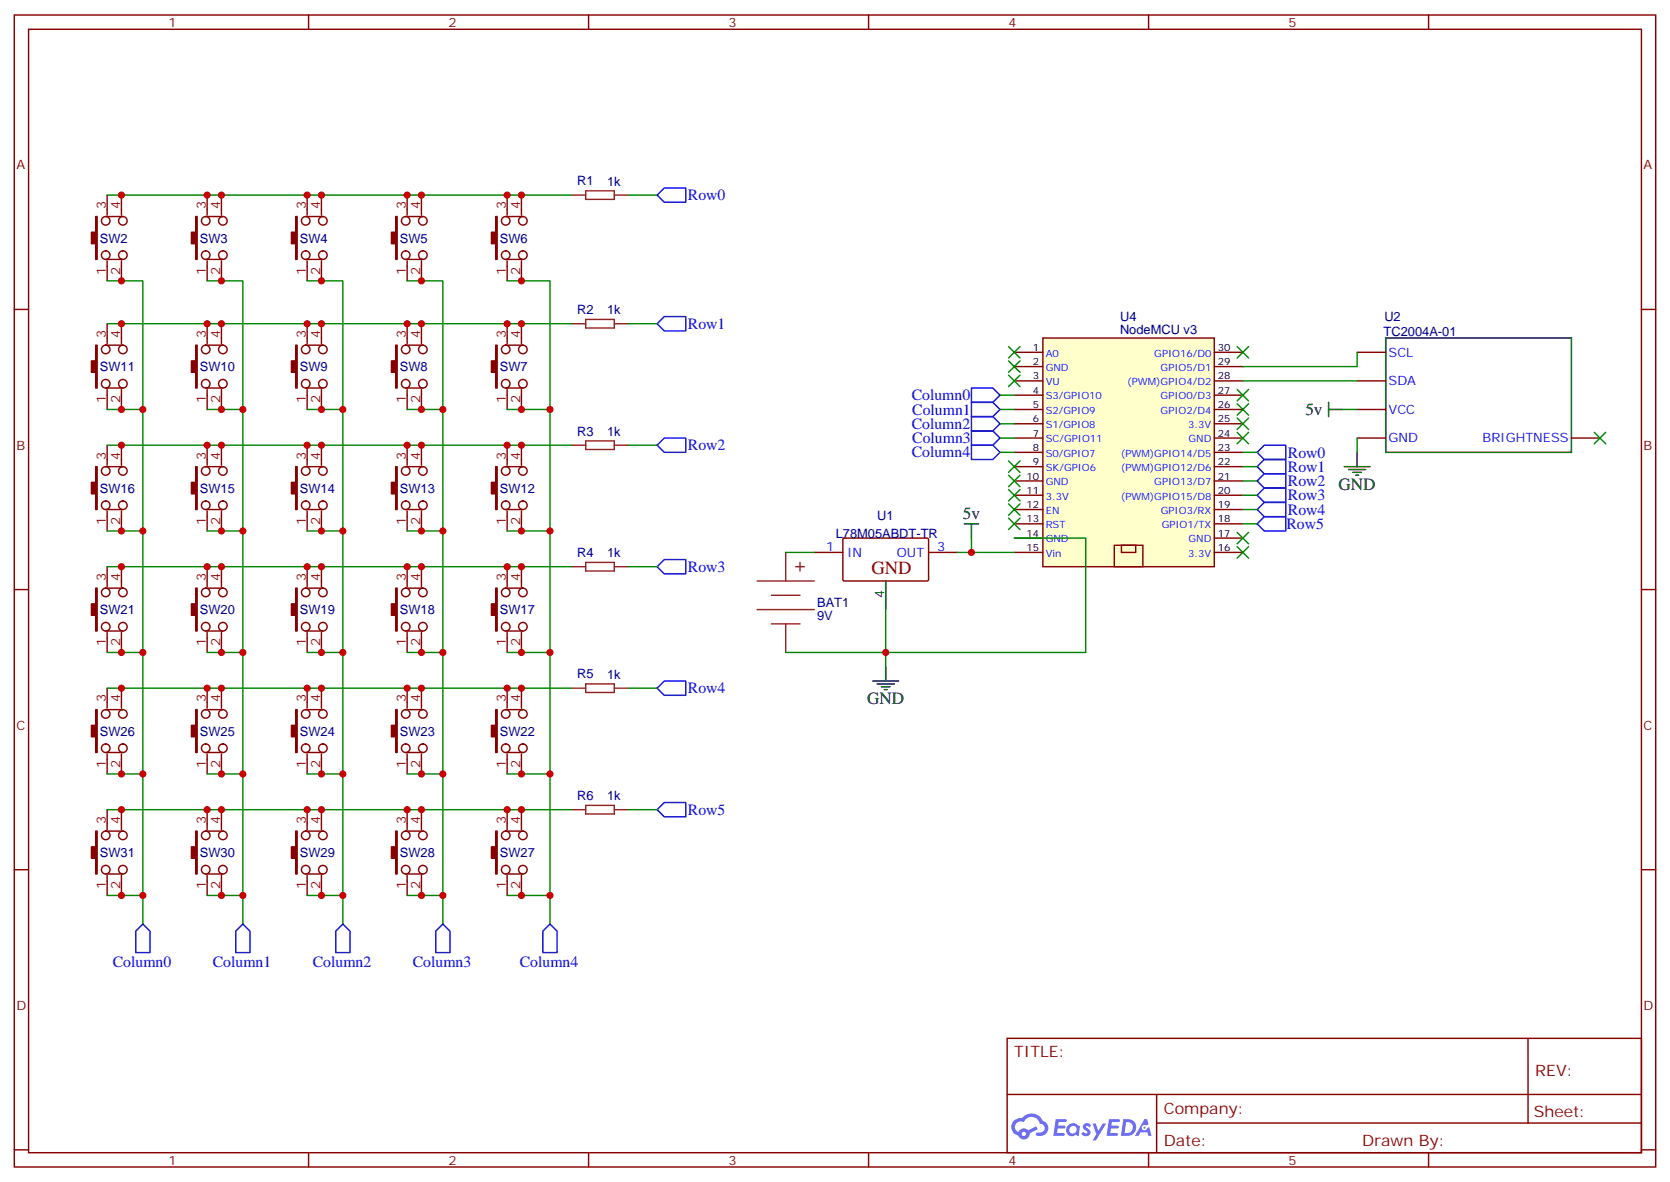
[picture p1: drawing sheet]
<svg xmlns="http://www.w3.org/2000/svg" width="412mm" height="292mm" viewBox="0 0 412 292" stroke-linecap="round" stroke-linejoin="round" font-family="sans-serif">
<g fill="none" stroke="#870000" stroke-width=".35">
<path d="M3.5 3.7h405.4v284.3h-405.4zM7.1 7.2h398.2v277.3h-398.2zM76.2 3.7v3.5M145.3 3.7v3.5M214.5 3.7v3.5M283.6 3.7v3.5M352.8 3.7v3.5M3.5 76.4h3.6M405.3 76.4h3.6M3.5 145.5h3.6M405.3 145.5h3.6M3.5 214.7h3.6"/>
<path d="M405.3 214.7h3.6M248.7 256.3h156.6v28.2h-156.6zM377.3 256.3v20.9M248.7 270.1h156.5M285.6 277.2h119.6M285.6 270.1v14.2M3.5 283.8h3.6M76.2 284.5v3.5M145.3 284.5v3.5M214.5 284.5v3.5M283.6 284.5v3.5M352.8 284.5v3.5"/>
<path d="M405.3 283.8h3.6"/>
</g>
<g fill="#5487ff">
<path d="M267.7 277.5a1.22 1.22 0 0 1 1.7 .2l-.4 .6a.47 .47 0 0 0-.3-.4 .47 .47 0 0 0-.5 .2v.1a1.3 1.3 0 0 1 1 1.7 1.39 1.39 0 0 1-2.2 0l.5-.6 .7 .5a.29 .29 0 0 0 .3-.3 .29 .29 0 0 0-.2-.3 1.04 1.04 0 0 1-.6-1.7z"/>
<path d="M260.7 276.2h2.4a.37 .37 0 0 1 .3 .4 .37 .37 0 0 1-.3 .4h-1.7l-.1 .8h1.5l.3 .4-.3 .4h-1.6l-.2 1.1 1.6-.1a.36 .36 0 0 1 .3 .4 .36 .36 0 0 1-.3 .4h-2.5z"/>
<path d="M273.8 276.2h2.4a.37 .37 0 0 1 .4 .4 .37 .37 0 0 1-.4 .4h-1.6l-.2 .8h1.6l.3 .4-.4 .4-1.6-.1-.1 1.1h1.5a.36 .36 0 0 1 .4 .4 .36 .36 0 0 1-.4 .4h-2.4z"/>
<path d="M282.6 276.2h.7l.3 1.3-.6 .3a.69 .69 0 0 0-1 .3 .69 .69 0 0 0 .4 .9 .69 .69 0 0 0 .9-.6l.5-.2 .6 2.2h-.8l-.2-.9h-1.8l-.5 .9h-.8z"/>
<path d="M269.8 277.3h.8l.6 1.8 1.1-1.8h.9l-2.6 4.2h-.8l.9-1.5z"/>
<path d="M277.4 276.2l-.6 4.2h1.3a2.11 2.11 0 0 0 2.5-2.1 2.11 2.11 0 0 0-2.5-2.1zM278.1 277a1.39 1.39 0 0 1 1.7 1.4 1.39 1.39 0 0 1-1.8 1.2h-.3z"/>
<path d="M263.7 277.8a1.47 1.47 0 0 0-.1 2.1 1.47 1.47 0 0 0 2.1 .1l.7 .4 .3-2.3-.2-.3h-.4a1.49 1.49 0 0 0-2.4 0zM264.4 278.2a.92 .92 0 0 1 1.5 .5 .92 .92 0 0 1-1.3 1.1 .9 .9 0 0 1-.2-1.6z"/>
<path d="M250.4 276.6a2.18 2.18 0 0 0 1.1 3.7 1.44 1.44 0 0 0 1.6 .9 1.44 1.44 0 0 0 1.2-1.4l2-1.1-.5-.7-1.9 1a1.47 1.47 0 0 0-2.4 .4 1.39 1.39 0 0 1-.7-1.9 1.39 1.39 0 0 1 2-.5 2.12 2.12 0 0 1 2.2-1.3 2.12 2.12 0 0 1 1.9 1.7 1.07 1.07 0 0 1 1.1 1 1.07 1.07 0 0 1-1 1.1h-.7a.43 .43 0 0 0-.5 .4 .43 .43 0 0 0 .4 .5 1.98 1.98 0 0 0 2.5-1.2 1.98 1.98 0 0 0-1.2-2.6 2.98 2.98 0 0 0-5.1-.6l-1.1 .1zM252.3 279.9a.55 .55 0 0 1 1.1 0 .55 .55 0 0 1-1.1 0z"/>
<circle cx="282.6" cy="278.3" r=".26"/>
</g>
<g fill="none" stroke="#870000" stroke-width=".35">
<path d="M26.1 53.4h4.2M26.5 48.2v4.9M30 48.2v4.9M50.8 53.4h4.2M51.2 48.2v4.9M54.7 48.2v4.9M75.5 53.4h4.2M75.8 48.2v4.9M79.4 48.2v4.9M100.2 53.4h4.2M100.5 48.2v4.9M104.1 48.2v4.9"/>
<path d="M124.9 53.4h4.2M125.2 48.2v4.9M128.8 48.2v4.9M26.1 64h4.2M26.5 64.4v4.9M26.5 79.9v4.9M30 64.4v4.9M30 79.9v4.9M50.8 64h4.2M51.2 64.4v4.9M51.2 79.9v4.9M54.7 64.4v4.9"/>
<path d="M54.7 79.9v4.9M75.5 64h4.2M75.8 64.4v4.9M75.8 79.9v4.9M79.4 64.4v4.9M79.4 79.9v4.9M100.2 64h4.2M100.5 64.4v4.9M100.5 79.9v4.9M104.1 64.4v4.9M104.1 79.9v4.9M124.9 64h4.2"/>
<path d="M125.2 64.4v4.9M125.2 79.9v4.9M128.8 64.4v4.9M128.8 79.9v4.9M26.1 95.8h4.2M26.1 85.2h4.2M26.5 96.1v5M30 96.1v5M50.8 95.8h4.2M50.8 85.2h4.2M51.2 96.1v5M54.7 96.1v5"/>
<path d="M75.5 95.8h4.2M75.5 85.2h4.2M75.8 96.1v5M79.4 96.1v5M100.2 95.8h4.2M100.2 85.2h4.2M100.5 96.1v5M104.1 96.1v5M124.9 95.8h4.2M124.9 85.2h4.2M125.2 96.1v5M128.8 96.1v5"/>
<path d="M335.1 94h7.1M335.1 87h7.1M26.1 115.2h4.2M26.5 109.9v4.9M30 109.9v4.9M50.8 115.2h4.2M51.2 109.9v4.9M54.7 109.9v4.9M75.5 115.2h4.2M75.8 109.9v4.9M79.4 109.9v4.9M100.2 115.2h4.2"/>
<path d="M100.5 109.9v4.9M104.1 109.9v4.9M124.9 115.2h4.2M125.2 109.9v4.9M128.8 109.9v4.9M335.1 108.1h7.1M335.1 101.1h7.1M388.1 108.1h7M26.1 125.8h4.2M26.5 126.1v5M26.5 139.9v4.9M30 126.1v5"/>
<path d="M30 139.9v4.9M50.8 125.8h4.2M51.2 126.1v5M51.2 139.9v4.9M54.7 126.1v5M54.7 139.9v4.9M75.5 125.8h4.2M75.8 126.1v5M75.8 139.9v4.9M79.4 126.1v5M79.4 139.9v4.9M100.2 125.8h4.2"/>
<path d="M100.5 126.1v5M100.5 139.9v4.9M104.1 126.1v5M104.1 139.9v4.9M124.9 125.8h4.2M125.2 126.1v5M125.2 139.9v4.9M128.8 126.1v5M128.8 139.9v4.9M201.1 136.3h7M208.2 133l.3-.2 20.6 .1 .2 .3-.1 10-.2 .2-20.7-.1-.2-.2zM229.3 136.3h7.1"/>
<path d="M26.1 155.8h4.2M26.1 145.2h4.2M26.5 156.1v4.9M30 156.1v4.9M50.8 155.8h4.2M50.8 145.2h4.2M51.2 156.1v4.9M54.7 156.1v4.9M75.5 155.8h4.2M75.5 145.2h4.2M75.8 156.1v4.9M79.4 156.1v4.9"/>
<path d="M100.2 155.8h4.2M100.2 145.2h4.2M100.5 156.1v4.9M104.1 156.1v4.9M124.9 155.8h4.2M124.9 145.2h4.2M125.2 156.1v4.9M128.8 156.1v4.9M26.1 175.2h4.2M26.5 169.9v4.9M30 169.9v4.9M50.8 175.2h4.2"/>
<path d="M51.2 169.9v4.9M54.7 169.9v4.9M75.5 175.2h4.2M75.8 169.9v4.9M79.4 169.9v4.9M100.2 175.2h4.2M100.5 169.9v4.9M104.1 169.9v4.9M124.9 175.2h4.2M125.2 169.9v4.9M128.8 169.9v4.9M26.1 185.7h4.2"/>
<path d="M26.5 186.1v4.9M26.5 199.8v5M30 186.1v4.9M30 199.8v5M50.8 185.7h4.2M51.2 186.1v4.9M51.2 199.8v5M54.7 186.1v4.9M54.7 199.8v5M75.5 185.7h4.2M75.8 186.1v4.9M75.8 199.8v5"/>
<path d="M79.4 186.1v4.9M79.4 199.8v5M100.2 185.7h4.2M100.5 186.1v4.9M100.5 199.8v5M104.1 186.1v4.9M104.1 199.8v5M124.9 185.7h4.2M125.2 186.1v4.9M125.2 199.8v5M128.8 186.1v4.9M128.8 199.8v5"/>
<path d="M26.1 215.7h4.2M26.1 205.1h4.2M26.5 216.1v4.9M30 216.1v4.9M50.8 215.7h4.2M50.8 205.1h4.2M51.2 216.1v4.9M54.7 216.1v4.9M75.5 215.7h4.2M75.5 205.1h4.2M75.8 216.1v4.9M79.4 216.1v4.9"/>
<path d="M100.2 215.7h4.2M100.2 205.1h4.2M100.5 216.1v4.9M104.1 216.1v4.9M124.9 215.7h4.2M124.9 205.1h4.2M125.2 216.1v4.9M128.8 216.1v4.9"/>
<circle cx="26.1" cy="54.5" r="1.06"/>
<circle cx="30.3" cy="54.5" r="1.06"/>
<circle cx="50.8" cy="54.5" r="1.06"/>
<circle cx="55" cy="54.5" r="1.06"/>
<circle cx="75.5" cy="54.5" r="1.06"/>
<circle cx="79.7" cy="54.5" r="1.06"/>
<circle cx="100.2" cy="54.5" r="1.06"/>
<circle cx="104.4" cy="54.5" r="1.06"/>
<circle cx="124.9" cy="54.5" r="1.06"/>
<circle cx="129.1" cy="54.5" r="1.06"/>
<circle cx="26.1" cy="63" r="1.06"/>
<circle cx="30.3" cy="63" r="1.06"/>
<circle cx="50.8" cy="63" r="1.06"/>
<circle cx="55" cy="63" r="1.06"/>
<circle cx="75.5" cy="63" r="1.06"/>
<circle cx="79.7" cy="63" r="1.06"/>
<circle cx="100.2" cy="63" r="1.06"/>
<circle cx="104.4" cy="63" r="1.06"/>
<circle cx="124.9" cy="63" r="1.06"/>
<circle cx="129.1" cy="63" r="1.06"/>
<circle cx="26.1" cy="94.7" r="1.06"/>
<circle cx="26.1" cy="86.3" r="1.06"/>
<circle cx="30.3" cy="86.3" r="1.06"/>
<circle cx="30.3" cy="94.7" r="1.06"/>
<circle cx="50.8" cy="86.3" r="1.06"/>
<circle cx="50.8" cy="94.7" r="1.06"/>
<circle cx="55" cy="94.7" r="1.06"/>
<circle cx="55" cy="86.3" r="1.06"/>
<circle cx="75.5" cy="94.7" r="1.06"/>
<circle cx="75.5" cy="86.3" r="1.06"/>
<circle cx="79.7" cy="94.7" r="1.06"/>
<circle cx="79.7" cy="86.3" r="1.06"/>
<circle cx="100.2" cy="86.3" r="1.06"/>
<circle cx="100.2" cy="94.7" r="1.06"/>
<circle cx="104.4" cy="86.3" r="1.06"/>
<circle cx="104.4" cy="94.7" r="1.06"/>
<circle cx="124.9" cy="94.7" r="1.06"/>
<circle cx="124.9" cy="86.3" r="1.06"/>
<circle cx="129.1" cy="94.7" r="1.06"/>
<circle cx="129.1" cy="86.3" r="1.06"/>
<circle cx="26.1" cy="116.2" r="1.06"/>
<circle cx="30.3" cy="116.2" r="1.06"/>
<circle cx="50.8" cy="116.2" r="1.06"/>
<circle cx="55" cy="116.2" r="1.06"/>
<circle cx="75.5" cy="116.2" r="1.06"/>
<circle cx="79.7" cy="116.2" r="1.06"/>
<circle cx="100.2" cy="116.2" r="1.06"/>
<circle cx="104.4" cy="116.2" r="1.06"/>
<circle cx="124.9" cy="116.2" r="1.06"/>
<circle cx="129.1" cy="116.2" r="1.06"/>
<circle cx="26.1" cy="124.7" r="1.06"/>
<circle cx="30.3" cy="124.7" r="1.06"/>
<circle cx="50.8" cy="124.7" r="1.06"/>
<circle cx="55" cy="124.7" r="1.06"/>
<circle cx="75.5" cy="124.7" r="1.06"/>
<circle cx="79.7" cy="124.7" r="1.06"/>
<circle cx="100.2" cy="124.7" r="1.06"/>
<circle cx="104.4" cy="124.7" r="1.06"/>
<circle cx="124.9" cy="124.7" r="1.06"/>
<circle cx="129.1" cy="124.7" r="1.06"/>
<circle cx="26.1" cy="146.2" r="1.06"/>
<circle cx="26.1" cy="154.7" r="1.06"/>
<circle cx="30.3" cy="154.7" r="1.06"/>
<circle cx="30.3" cy="146.2" r="1.06"/>
<circle cx="50.8" cy="146.2" r="1.06"/>
<circle cx="50.8" cy="154.7" r="1.06"/>
<circle cx="55" cy="146.2" r="1.06"/>
<circle cx="55" cy="154.7" r="1.06"/>
<circle cx="75.5" cy="146.2" r="1.06"/>
<circle cx="75.5" cy="154.7" r="1.06"/>
<circle cx="79.7" cy="146.2" r="1.06"/>
<circle cx="79.7" cy="154.7" r="1.06"/>
<circle cx="100.2" cy="154.7" r="1.06"/>
<circle cx="100.2" cy="146.2" r="1.06"/>
<circle cx="104.4" cy="154.7" r="1.06"/>
<circle cx="104.4" cy="146.2" r="1.06"/>
<circle cx="124.9" cy="154.7" r="1.06"/>
<circle cx="124.9" cy="146.2" r="1.06"/>
<circle cx="129.1" cy="154.7" r="1.06"/>
<circle cx="129.1" cy="146.2" r="1.06"/>
<circle cx="26.1" cy="176.2" r="1.06"/>
<circle cx="30.3" cy="176.2" r="1.06"/>
<circle cx="50.8" cy="176.2" r="1.06"/>
<circle cx="55" cy="176.2" r="1.06"/>
<circle cx="75.5" cy="176.2" r="1.06"/>
<circle cx="79.7" cy="176.2" r="1.06"/>
<circle cx="100.2" cy="176.2" r="1.06"/>
<circle cx="104.4" cy="176.2" r="1.06"/>
<circle cx="124.9" cy="176.2" r="1.06"/>
<circle cx="129.1" cy="176.2" r="1.06"/>
<circle cx="26.1" cy="184.7" r="1.06"/>
<circle cx="30.3" cy="184.7" r="1.06"/>
<circle cx="50.8" cy="184.7" r="1.06"/>
<circle cx="55" cy="184.7" r="1.06"/>
<circle cx="75.5" cy="184.7" r="1.06"/>
<circle cx="79.7" cy="184.7" r="1.06"/>
<circle cx="100.2" cy="184.7" r="1.06"/>
<circle cx="104.4" cy="184.7" r="1.06"/>
<circle cx="124.9" cy="184.7" r="1.06"/>
<circle cx="129.1" cy="184.7" r="1.06"/>
<circle cx="26.1" cy="214.7" r="1.06"/>
<circle cx="26.1" cy="206.2" r="1.06"/>
<circle cx="30.3" cy="206.2" r="1.06"/>
<circle cx="30.3" cy="214.7" r="1.06"/>
<circle cx="50.8" cy="206.2" r="1.06"/>
<circle cx="50.8" cy="214.7" r="1.06"/>
<circle cx="55" cy="214.7" r="1.06"/>
<circle cx="55" cy="206.2" r="1.06"/>
<circle cx="75.5" cy="214.7" r="1.06"/>
<circle cx="75.5" cy="206.2" r="1.06"/>
<circle cx="79.7" cy="206.2" r="1.06"/>
<circle cx="79.7" cy="214.7" r="1.06"/>
<circle cx="100.2" cy="214.7" r="1.06"/>
<circle cx="100.2" cy="206.2" r="1.06"/>
<circle cx="104.4" cy="206.2" r="1.06"/>
<circle cx="104.4" cy="214.7" r="1.06"/>
<circle cx="124.9" cy="214.7" r="1.06"/>
<circle cx="124.9" cy="206.2" r="1.06"/>
<circle cx="129.1" cy="214.7" r="1.06"/>
<circle cx="129.1" cy="206.2" r="1.06"/>
</g>
<g fill="#870000" stroke="#870000" stroke-width=".35">
<path d="M23.6 53.4h.4v10.6h-.4v-3.9h-1v-2.8h1z"/>
<path d="M48.3 53.4h.4v10.6h-.4v-3.9h-1v-2.8h1z"/>
<path d="M73 53.4h.4v10.6h-.4v-3.9h-1v-2.8h1z"/>
<path d="M97.7 53.4h.4v10.6h-.4v-3.9h-1v-2.8h1z"/>
<path d="M122.4 53.4h.4v10.6h-.4v-3.9h-1v-2.8h1z"/>
<path d="M122.4 85.2h.4v10.6h-.4v-3.9h-1v-2.8h1z"/>
<path d="M97.7 85.2h.4v10.6h-.4v-3.9h-1v-2.8h1z"/>
<path d="M73 85.2h.4v10.6h-.4v-3.9h-1v-2.8h1z"/>
<path d="M48.3 85.2h.4v10.6h-.4v-3.9h-1v-2.8h1z"/>
<path d="M23.6 85.2h.4v10.6h-.4v-3.9h-1v-2.8h1z"/>
<path d="M122.4 115.2h.4v10.6h-.4v-3.9h-1v-2.8h1z"/>
<path d="M97.7 115.2h.4v10.6h-.4v-3.9h-1v-2.8h1z"/>
<path d="M73 115.2h.4v10.6h-.4v-3.9h-1v-2.8h1z"/>
<path d="M48.3 115.2h.4v10.6h-.4v-3.9h-1v-2.8h1z"/>
<path d="M23.6 115.2h.4v10.6h-.4v-3.9h-1v-2.8h1z"/>
<path d="M122.4 145.2h.4v10.6h-.4v-3.9h-1v-2.9h1z"/>
<path d="M97.7 145.2h.4v10.6h-.4v-3.9h-1v-2.9h1z"/>
<path d="M73 145.2h.4v10.6h-.4v-3.9h-1v-2.9h1z"/>
<path d="M48.3 145.2h.4v10.6h-.4v-3.9h-1v-2.9h1z"/>
<path d="M23.6 145.2h.4v10.6h-.4v-3.9h-1v-2.9h1z"/>
<path d="M122.4 175.2h.4v10.5h-.4v-3.8h-1v-2.9h1z"/>
<path d="M97.7 175.2h.4v10.5h-.4v-3.8h-1v-2.9h1z"/>
<path d="M73 175.2h.4v10.5h-.4v-3.8h-1v-2.9h1z"/>
<path d="M48.3 175.2h.4v10.5h-.4v-3.8h-1v-2.9h1z"/>
<path d="M23.6 175.2h.4v10.5h-.4v-3.8h-1v-2.9h1z"/>
<path d="M122.4 205.1h.4v10.6h-.4v-3.9h-1v-2.8h1z"/>
<path d="M97.7 205.1h.4v10.6h-.4v-3.9h-1v-2.8h1z"/>
<path d="M73 205.1h.4v10.6h-.4v-3.9h-1v-2.8h1z"/>
<path d="M48.3 205.1h.4v10.6h-.4v-3.9h-1v-2.8h1z"/>
<path d="M23.6 205.1h.4v10.6h-.4v-3.9h-1v-2.8h1z"/>
</g>
<path d="M342.2 83.4h45.9v28.3h-45.9zM218.7 143.4v7.1" fill="none" stroke="#000" stroke-width=".35"/>
<g fill="none" stroke="#8c2424" stroke-width=".35">
<path d="M141.1 48.2h3.5M144.6 47.1h7.1v2.1h-7.1zM151.7 48.2h3.5M141.1 79.9h3.5M144.6 78.8h7.1v2.2h-7.1zM151.7 79.9h3.5M141.1 109.9h3.5M144.6 108.8h7.1v2.1h-7.1zM151.7 109.9h3.5M141.1 139.9h3.5M144.6 138.8h7.1v2.1h-7.1zM151.7 139.9h3.5"/>
<path d="M194 136.3v7.1M196.5 139.9h2.1M197.6 138.8v2.1M187 143.4h14.1M187 150.5h14.1M190.5 146.9h7.1M190.5 154h7.1M194 154v7M141.1 169.9h3.5M144.6 168.8h7.1v2.1h-7.1zM151.7 169.9h3.5M141.1 199.8h3.5"/>
<path d="M144.6 198.8h7.1v2.1h-7.1zM151.7 199.8h3.5"/>
</g>
<path d="M257.5 83.4h42.4v56.5h-42.4z" fill="#ffc" stroke="#870000" stroke-width=".35"/>
<g fill="none" stroke="#870000" stroke-width=".35">
<path d="M250.5 87h7M250.5 90.5h7M250.5 94h7M250.5 97.5h7M299.9 87h7M299.9 90.5h7M299.9 94h7M299.9 97.5h7M250.5 101.1h7M250.5 108.1h7M250.5 111.7h7M250.5 115.2h7"/>
<path d="M250.5 118.7h7M250.5 104.6h7M299.9 101.1h7M299.9 108.1h7M299.9 111.7h7M299.9 115.2h7M299.9 118.7h7M299.9 104.6h7M250.5 122.2h7M250.5 125.8h7M250.5 129.3h7M250.5 132.8h7"/>
<path d="M250.5 136.3h7M275.2 134.6h7v5.3h-7zM276.9 134.6h3.6v1.7h-3.6zM299.9 122.2h7M299.9 125.8h7M299.9 129.3h7M299.9 132.8h7M299.9 136.3h7"/>
</g>
<g fill="none" stroke="#00f" stroke-width=".35">
<path d="M162.3 48.2l1.7-1.8h5.3v3.5h-5.3zM162.3 79.9l1.7-1.8h5.3v3.6h-5.3zM239.9 95.8h5.3l1.7 1.7-1.7 1.8h-5.3zM239.9 99.3h5.3l1.7 1.8-1.7 1.7h-5.3zM162.3 109.9l1.7-1.8h5.3v3.6h-5.3zM239.9 109.9h5.3l1.7 1.8-1.7 1.7h-5.3zM239.9 106.4h5.3l1.7 1.7-1.7 1.8h-5.3zM239.9 102.8h5.3l1.7 1.8-1.7 1.8h-5.3zM310.4 111.7l1.8-1.8h5.3v3.5h-5.3zM310.4 118.7l1.8-1.8h5.3v3.6h-5.3zM310.4 115.2l1.8-1.8h5.3v3.5h-5.3zM162.3 139.9l1.7-1.8h5.3v3.5h-5.3z"/>
<path d="M310.4 125.8l1.8-1.8h5.3v3.5h-5.3zM310.4 122.2l1.8-1.7h5.3v3.5h-5.3zM312.2 127.5h5.3v3.6h-5.3l-1.8-1.8zM162.3 169.9l1.7-1.8h5.3v3.5h-5.3zM162.3 199.8l1.7-1.7h5.3v3.5h-5.3zM35.3 228.1l1.7 1.7v5.3h-3.5v-5.3zM60 228.1l1.7 1.7v5.3h-3.5v-5.3zM84.7 228.1l1.7 1.7v5.3h-3.5v-5.3zM109.4 228.1l1.7 1.7v5.3h-3.5v-5.3zM135.8 228.1l1.8 1.7v5.3h-3.5v-5.3z"/>
</g>
<g fill="none" stroke="#000" stroke-width=".35">
<path d="M328.1 99.3v3.5M328.1 101.1h3.5M332 115.2h6.3M333 115.9h4.3M334.1 116.6h2.1M334.8 117.3h.7M335.1 111.7v3.5M238.1 129.3h3.6M239.9 129.3v3.5M215.5 168.1h6.4M216.6 168.8h4.2M217.7 169.5h2.1"/>
<path d="M218.4 170.2h.7M218.7 164.6v3.5"/>
</g>
<g fill="none" stroke="#008700" stroke-width=".35">
<path d="M26.5 48.2h114.6M155.2 48.2h7.1M26.5 69.3h8.8v31.8M26.5 79.9h114.6M51.2 69.3h8.8v158.8M75.8 69.3h8.9v158.8M100.5 69.3h8.9v158.8M125.2 69.3h10.6v158.8M155.2 79.9h7.1M246.9 97.5h3.6M306.9 94h28.2M335.1 87v3.5h-28.2"/>
<path d="M26.5 101.1h8.8v127M26.5 109.9h114.6M51.2 101.1h8.8M75.8 101.1h8.9M100.5 101.1h8.9M125.2 101.1h10.6M155.2 109.9h7.1M246.9 101.1h3.6M246.9 111.7h3.6M246.9 104.6h3.6M246.9 108.1h3.6M306.9 111.7h3.5"/>
<path d="M306.9 115.2h3.5M306.9 118.7h3.5M331.6 101.1h3.5M335.1 108.1v3.6M26.5 139.9h114.6M26.5 131.1h8.8M51.2 131.1h8.8M75.8 131.1h8.9M100.5 131.1h8.9M125.2 131.1h10.6M155.2 139.9h7.1M194 136.3h7.1"/>
<path d="M236.4 136.3h14.1M239.9 132.8v3.5M250.5 132.8h17.6v28.2h-49.4v-10.5M306.9 122.2h3.5M306.9 125.8h3.5M306.9 129.3h3.5M26.5 169.9h114.6M26.5 161h8.8M51.2 161h8.8M75.8 161h8.9M100.5 161h8.9M125.2 161h10.6"/>
<path d="M155.2 169.9h7.1M194 161h24.7v3.6M26.5 199.8h114.6M26.5 191h8.8M51.2 191h8.8M75.8 191h8.9M100.5 191h8.9M125.2 191h10.6M155.2 199.8h7.1M26.5 221h8.8M51.2 221h8.8M75.8 221h8.9"/>
<path d="M100.5 221h8.9M125.2 221h10.6"/>
</g>
<g fill="#c00">
<circle cx="239.9" cy="136.3" r=".88"/>
<circle cx="135.8" cy="191" r=".88"/>
<circle cx="128.8" cy="191" r=".88"/>
<circle cx="135.8" cy="131.1" r=".88"/>
<circle cx="128.8" cy="131.1" r=".88"/>
<circle cx="128.8" cy="69.3" r=".88"/>
<circle cx="109.4" cy="191" r=".88"/>
<circle cx="104.1" cy="191" r=".88"/>
<circle cx="109.4" cy="131.1" r=".88"/>
<circle cx="104.1" cy="131.1" r=".88"/>
<circle cx="104.1" cy="69.3" r=".88"/>
<circle cx="84.7" cy="191" r=".88"/>
<circle cx="79.4" cy="191" r=".88"/>
<circle cx="84.7" cy="131.1" r=".88"/>
<circle cx="79.4" cy="131.1" r=".88"/>
<circle cx="79.4" cy="69.3" r=".88"/>
<circle cx="60" cy="191" r=".88"/>
<circle cx="54.7" cy="191" r=".88"/>
<circle cx="60" cy="131.1" r=".88"/>
<circle cx="54.7" cy="131.1" r=".88"/>
<circle cx="54.7" cy="69.3" r=".88"/>
<circle cx="30" cy="191" r=".88"/>
<circle cx="30" cy="69.3" r=".88"/>
<circle cx="30" cy="101.1" r=".88"/>
<circle cx="51.2" cy="48.2" r=".88"/>
<circle cx="54.7" cy="48.2" r=".88"/>
<circle cx="30" cy="48.2" r=".88"/>
<circle cx="75.8" cy="48.2" r=".88"/>
<circle cx="79.4" cy="48.2" r=".88"/>
<circle cx="100.5" cy="48.2" r=".88"/>
<circle cx="104.1" cy="48.2" r=".88"/>
<circle cx="125.2" cy="48.2" r=".88"/>
<circle cx="128.8" cy="48.2" r=".88"/>
<circle cx="125.2" cy="109.9" r=".88"/>
<circle cx="128.8" cy="109.9" r=".88"/>
<circle cx="100.5" cy="109.9" r=".88"/>
<circle cx="104.1" cy="109.9" r=".88"/>
<circle cx="75.8" cy="109.9" r=".88"/>
<circle cx="79.4" cy="109.9" r=".88"/>
<circle cx="51.2" cy="109.9" r=".88"/>
<circle cx="54.7" cy="109.9" r=".88"/>
<circle cx="30" cy="109.9" r=".88"/>
<circle cx="125.2" cy="169.9" r=".88"/>
<circle cx="128.8" cy="169.9" r=".88"/>
<circle cx="100.5" cy="169.9" r=".88"/>
<circle cx="104.1" cy="169.9" r=".88"/>
<circle cx="75.8" cy="169.9" r=".88"/>
<circle cx="79.4" cy="169.9" r=".88"/>
<circle cx="51.2" cy="169.9" r=".88"/>
<circle cx="54.7" cy="169.9" r=".88"/>
<circle cx="30" cy="169.9" r=".88"/>
<circle cx="30" cy="199.8" r=".88"/>
<circle cx="54.7" cy="199.8" r=".88"/>
<circle cx="51.2" cy="199.8" r=".88"/>
<circle cx="79.4" cy="199.8" r=".88"/>
<circle cx="75.8" cy="199.8" r=".88"/>
<circle cx="104.1" cy="199.8" r=".88"/>
<circle cx="100.5" cy="199.8" r=".88"/>
<circle cx="128.8" cy="199.8" r=".88"/>
<circle cx="125.2" cy="199.8" r=".88"/>
<circle cx="30" cy="139.9" r=".88"/>
<circle cx="54.7" cy="139.9" r=".88"/>
<circle cx="51.2" cy="139.9" r=".88"/>
<circle cx="79.4" cy="139.9" r=".88"/>
<circle cx="75.8" cy="139.9" r=".88"/>
<circle cx="104.1" cy="139.9" r=".88"/>
<circle cx="100.5" cy="139.9" r=".88"/>
<circle cx="128.8" cy="139.9" r=".88"/>
<circle cx="125.2" cy="139.9" r=".88"/>
<circle cx="30" cy="79.9" r=".88"/>
<circle cx="54.7" cy="79.9" r=".88"/>
<circle cx="51.2" cy="79.9" r=".88"/>
<circle cx="79.4" cy="79.9" r=".88"/>
<circle cx="75.8" cy="79.9" r=".88"/>
<circle cx="104.1" cy="79.9" r=".88"/>
<circle cx="100.5" cy="79.9" r=".88"/>
<circle cx="128.8" cy="79.9" r=".88"/>
<circle cx="125.2" cy="79.9" r=".88"/>
<circle cx="30" cy="131.1" r=".88"/>
<circle cx="30" cy="161" r=".88"/>
<circle cx="30" cy="221" r=".88"/>
<circle cx="54.7" cy="101.1" r=".88"/>
<circle cx="60" cy="101.1" r=".88"/>
<circle cx="54.7" cy="161" r=".88"/>
<circle cx="60" cy="161" r=".88"/>
<circle cx="54.7" cy="221" r=".88"/>
<circle cx="60" cy="221" r=".88"/>
<circle cx="79.4" cy="101.1" r=".88"/>
<circle cx="84.7" cy="101.1" r=".88"/>
<circle cx="79.4" cy="161" r=".88"/>
<circle cx="84.7" cy="161" r=".88"/>
<circle cx="79.4" cy="221" r=".88"/>
<circle cx="84.7" cy="221" r=".88"/>
<circle cx="104.1" cy="101.1" r=".88"/>
<circle cx="109.4" cy="101.1" r=".88"/>
<circle cx="104.1" cy="161" r=".88"/>
<circle cx="109.4" cy="161" r=".88"/>
<circle cx="104.1" cy="221" r=".88"/>
<circle cx="109.4" cy="221" r=".88"/>
<circle cx="128.8" cy="101.1" r=".88"/>
<circle cx="135.8" cy="101.1" r=".88"/>
<circle cx="128.8" cy="161" r=".88"/>
<circle cx="135.8" cy="161" r=".88"/>
<circle cx="128.8" cy="221" r=".88"/>
<circle cx="135.8" cy="221" r=".88"/>
<circle cx="35.3" cy="221" r=".88"/>
<circle cx="35.3" cy="191" r=".88"/>
<circle cx="35.3" cy="161" r=".88"/>
<circle cx="35.3" cy="101.1" r=".88"/>
<circle cx="35.3" cy="131.1" r=".88"/>
<circle cx="218.7" cy="161" r=".88"/>
</g>
<g fill="#c00" stroke="#008700" stroke-width=".35">
<path d="M249.1 85.5l2.8 2.9zM251.9 85.5l-2.8 2.9z"/>
<path d="M249.1 89.1l2.8 2.8zM251.9 89.1l-2.8 2.8z"/>
<path d="M249.1 92.6l2.8 2.8zM251.9 92.6l-2.8 2.8z"/>
<path d="M249.1 113.8l2.8 2.8zM251.9 113.8l-2.8 2.8z"/>
<path d="M249.1 117.3l2.8 2.8zM251.9 117.3l-2.8 2.8z"/>
<path d="M249.1 120.8l2.8 2.8zM251.9 120.8l-2.8 2.8z"/>
<path d="M249.1 124.4l2.8 2.8zM251.9 124.4l-2.8 2.8z"/>
<path d="M249.1 127.9l2.8 2.8zM249.1 130.7l2.8-2.8z"/>
<path d="M305.5 134.9l2.8 2.9zM308.3 134.9l-2.8 2.9z"/>
<path d="M305.5 131.4l2.8 2.8zM308.3 131.4l-2.8 2.8z"/>
<path d="M305.5 106.7l2.8 2.8zM308.3 106.7l-2.8 2.8z"/>
<path d="M305.5 103.2l2.8 2.8zM308.3 103.2l-2.8 2.8z"/>
<path d="M305.5 99.7l2.8 2.8zM308.3 99.7l-2.8 2.8z"/>
<path d="M305.5 96.1l2.8 2.9zM308.3 96.1l-2.8 2.9z"/>
<path d="M305.5 85.5l2.8 2.9zM308.3 85.5l-2.8 2.9z"/>
<path d="M393.7 106.7l2.8 2.8zM396.5 106.7l-2.8 2.8z"/>
</g>
<text font-size="4.6" fill="#800" x="215.2" y="141.6">GND</text>
<g font-size="4.2">
<text x="322.4" y="102.5">5v</text>
<text x="330.6" y="120.8">GND</text>
<text x="237.8" y="128.2">5v</text>
<text x="214.1" y="173.7">GND</text>
</g>
<g font-size="3.9" fill="#00f">
<text x="169.9" y="49.4">Row0</text>
<text x="169.9" y="81.2">Row1</text>
<text x="225.1" y="98.8">Column0</text>
<text x="225.1" y="105.9">Column2</text>
<text x="225.3" y="102.3">Column1</text>
<text x="169.9" y="111.2">Row2</text>
<text x="225.1" y="112.9">Column4</text>
<text x="225.3" y="109.4">Column3</text>
<text x="318.1" y="112.9">Row0</text>
<text x="318.1" y="120">Row2</text>
<text x="318.1" y="116.5">Row1</text>
<text x="318.1" y="123.5">Row3</text>
<text x="317.7" y="130.5">Row5</text>
<text x="318.1" y="127">Row4</text>
<text x="169.9" y="141.1">Row3</text>
<text x="169.9" y="171.1">Row4</text>
<text x="169.9" y="201.1">Row5</text>
<text x="27.8" y="238.7">Column0</text>
<text x="52.5" y="238.7">Column1</text>
<text x="77.2" y="238.7">Column2</text>
<text x="101.9" y="238.7">Column3</text>
<text x="128.4" y="238.7">Column4</text>
</g>
<g font-size="3.9" fill="#800">
<text x="250.5" y="260.9">TITLE:</text>
<text x="379.1" y="265.6">REV:</text>
<text x="287.4" y="275.1">Company:</text>
<text x="378.7" y="275.7">Sheet:</text>
<text x="287.4" y="282.8">Date:</text>
<text x="336.4" y="282.8">Drawn By:</text>
</g>
<g font-size="3.2" fill="#800">
<text x="41.6" y="6.7">1</text>
<text x="110.8" y="6.7">2</text>
<text x="179.9" y="6.7">3</text>
<text x="249.1" y="6.7">4</text>
<text x="318.2" y="6.7">5</text>
<text x="4.1" y="41.8">A</text>
<text x="405.9" y="41.8">A</text>
<text x="26.1" y="51.7" transform="rotate(-90 26.1 51.7)">3</text>
<text x="29.6" y="51.7" transform="rotate(-90 29.6 51.7)">4</text>
<text x="50.8" y="51.7" transform="rotate(-90 50.8 51.7)">3</text>
<text x="54.3" y="51.7" transform="rotate(-90 54.3 51.7)">4</text>
<text x="75.5" y="51.7" transform="rotate(-90 75.5 51.7)">3</text>
<text x="79" y="51.7" transform="rotate(-90 79 51.7)">4</text>
<text x="100.2" y="51.7" transform="rotate(-90 100.2 51.7)">3</text>
<text x="103.7" y="51.7" transform="rotate(-90 103.7 51.7)">4</text>
<text x="124.9" y="51.7" transform="rotate(-90 124.9 51.7)">3</text>
<text x="128.4" y="51.7" transform="rotate(-90 128.4 51.7)">4</text>
<text x="26.1" y="67.8" transform="rotate(-90 26.1 67.8)">1</text>
<text x="29.6" y="67.8" transform="rotate(-90 29.6 67.8)">2</text>
<text x="50.8" y="67.8" transform="rotate(-90 50.8 67.8)">1</text>
<text x="54.3" y="67.8" transform="rotate(-90 54.3 67.8)">2</text>
<text x="75.5" y="67.8" transform="rotate(-90 75.5 67.8)">1</text>
<text x="79" y="67.8" transform="rotate(-90 79 67.8)">2</text>
<text x="100.2" y="67.8" transform="rotate(-90 100.2 67.8)">1</text>
<text x="103.7" y="67.8" transform="rotate(-90 103.7 67.8)">2</text>
<text x="124.9" y="67.8" transform="rotate(-90 124.9 67.8)">1</text>
<text x="128.4" y="67.8" transform="rotate(-90 128.4 67.8)">2</text>
<text x="26.1" y="83.4" transform="rotate(-90 26.1 83.4)">3</text>
<text x="29.6" y="83.4" transform="rotate(-90 29.6 83.4)">4</text>
<text x="50.8" y="83.4" transform="rotate(-90 50.8 83.4)">3</text>
<text x="54.3" y="83.4" transform="rotate(-90 54.3 83.4)">4</text>
<text x="75.5" y="83.4" transform="rotate(-90 75.5 83.4)">3</text>
<text x="79" y="83.4" transform="rotate(-90 79 83.4)">4</text>
<text x="100.2" y="83.4" transform="rotate(-90 100.2 83.4)">3</text>
<text x="103.7" y="83.4" transform="rotate(-90 103.7 83.4)">4</text>
<text x="124.9" y="83.4" transform="rotate(-90 124.9 83.4)">3</text>
<text x="128.4" y="83.4" transform="rotate(-90 128.4 83.4)">4</text>
<text x="26.1" y="99.6" transform="rotate(-90 26.1 99.6)">1</text>
<text x="29.6" y="99.6" transform="rotate(-90 29.6 99.6)">2</text>
<text x="50.8" y="99.6" transform="rotate(-90 50.8 99.6)">1</text>
<text x="54.3" y="99.6" transform="rotate(-90 54.3 99.6)">2</text>
<text x="75.5" y="99.6" transform="rotate(-90 75.5 99.6)">1</text>
<text x="79" y="99.6" transform="rotate(-90 79 99.6)">2</text>
<text x="100.2" y="99.6" transform="rotate(-90 100.2 99.6)">1</text>
<text x="103.7" y="99.6" transform="rotate(-90 103.7 99.6)">2</text>
<text x="124.9" y="99.6" transform="rotate(-90 124.9 99.6)">1</text>
<text x="128.4" y="99.6" transform="rotate(-90 128.4 99.6)">2</text>
<text x="4.1" y="110.9">B</text>
<text x="26.1" y="113.4" transform="rotate(-90 26.1 113.4)">3</text>
<text x="29.6" y="113.4" transform="rotate(-90 29.6 113.4)">4</text>
<text x="50.8" y="113.4" transform="rotate(-90 50.8 113.4)">3</text>
<text x="54.3" y="113.4" transform="rotate(-90 54.3 113.4)">4</text>
<text x="75.5" y="113.4" transform="rotate(-90 75.5 113.4)">3</text>
<text x="79" y="113.4" transform="rotate(-90 79 113.4)">4</text>
<text x="100.2" y="113.4" transform="rotate(-90 100.2 113.4)">3</text>
<text x="103.7" y="113.4" transform="rotate(-90 103.7 113.4)">4</text>
<text x="124.9" y="113.4" transform="rotate(-90 124.9 113.4)">3</text>
<text x="128.4" y="113.4" transform="rotate(-90 128.4 113.4)">4</text>
<text x="405.9" y="110.9">B</text>
<text x="26.1" y="129.5" transform="rotate(-90 26.1 129.5)">1</text>
<text x="29.6" y="129.5" transform="rotate(-90 29.6 129.5)">2</text>
<text x="50.8" y="129.5" transform="rotate(-90 50.8 129.5)">1</text>
<text x="54.3" y="129.5" transform="rotate(-90 54.3 129.5)">2</text>
<text x="75.5" y="129.5" transform="rotate(-90 75.5 129.5)">1</text>
<text x="79" y="129.5" transform="rotate(-90 79 129.5)">2</text>
<text x="100.2" y="129.5" transform="rotate(-90 100.2 129.5)">1</text>
<text x="103.7" y="129.5" transform="rotate(-90 103.7 129.5)">2</text>
<text x="124.9" y="129.5" transform="rotate(-90 124.9 129.5)">1</text>
<text x="128.4" y="129.5" transform="rotate(-90 128.4 129.5)">2</text>
<text x="26.1" y="143.4" transform="rotate(-90 26.1 143.4)">3</text>
<text x="29.6" y="143.4" transform="rotate(-90 29.6 143.4)">4</text>
<text x="50.8" y="143.4" transform="rotate(-90 50.8 143.4)">3</text>
<text x="54.3" y="143.4" transform="rotate(-90 54.3 143.4)">4</text>
<text x="75.5" y="143.4" transform="rotate(-90 75.5 143.4)">3</text>
<text x="79" y="143.4" transform="rotate(-90 79 143.4)">4</text>
<text x="100.2" y="143.4" transform="rotate(-90 100.2 143.4)">3</text>
<text x="103.7" y="143.4" transform="rotate(-90 103.7 143.4)">4</text>
<text x="124.9" y="143.4" transform="rotate(-90 124.9 143.4)">3</text>
<text x="128.4" y="143.4" transform="rotate(-90 128.4 143.4)">4</text>
<text x="26.1" y="159.5" transform="rotate(-90 26.1 159.5)">1</text>
<text x="29.6" y="159.5" transform="rotate(-90 29.6 159.5)">2</text>
<text x="50.8" y="159.5" transform="rotate(-90 50.8 159.5)">1</text>
<text x="54.3" y="159.5" transform="rotate(-90 54.3 159.5)">2</text>
<text x="75.5" y="159.5" transform="rotate(-90 75.5 159.5)">1</text>
<text x="79" y="159.5" transform="rotate(-90 79 159.5)">2</text>
<text x="100.2" y="159.5" transform="rotate(-90 100.2 159.5)">1</text>
<text x="103.7" y="159.5" transform="rotate(-90 103.7 159.5)">2</text>
<text x="124.9" y="159.5" transform="rotate(-90 124.9 159.5)">1</text>
<text x="128.4" y="159.5" transform="rotate(-90 128.4 159.5)">2</text>
<text x="26.1" y="173.4" transform="rotate(-90 26.1 173.4)">3</text>
<text x="29.6" y="173.4" transform="rotate(-90 29.6 173.4)">4</text>
<text x="50.8" y="173.4" transform="rotate(-90 50.8 173.4)">3</text>
<text x="54.3" y="173.4" transform="rotate(-90 54.3 173.4)">4</text>
<text x="75.5" y="173.4" transform="rotate(-90 75.5 173.4)">3</text>
<text x="79" y="173.4" transform="rotate(-90 79 173.4)">4</text>
<text x="100.2" y="173.4" transform="rotate(-90 100.2 173.4)">3</text>
<text x="103.7" y="173.4" transform="rotate(-90 103.7 173.4)">4</text>
<text x="124.9" y="173.4" transform="rotate(-90 124.9 173.4)">3</text>
<text x="128.4" y="173.4" transform="rotate(-90 128.4 173.4)">4</text>
<text x="4.1" y="180.1">C</text>
<text x="405.9" y="180.1">C</text>
<text x="26.1" y="189.5" transform="rotate(-90 26.1 189.5)">1</text>
<text x="29.6" y="189.5" transform="rotate(-90 29.6 189.5)">2</text>
<text x="50.8" y="189.5" transform="rotate(-90 50.8 189.5)">1</text>
<text x="54.3" y="189.5" transform="rotate(-90 54.3 189.5)">2</text>
<text x="75.5" y="189.5" transform="rotate(-90 75.5 189.5)">1</text>
<text x="79" y="189.5" transform="rotate(-90 79 189.5)">2</text>
<text x="100.2" y="189.5" transform="rotate(-90 100.2 189.5)">1</text>
<text x="103.7" y="189.5" transform="rotate(-90 103.7 189.5)">2</text>
<text x="124.9" y="189.5" transform="rotate(-90 124.9 189.5)">1</text>
<text x="128.4" y="189.5" transform="rotate(-90 128.4 189.5)">2</text>
<text x="26.1" y="203.4" transform="rotate(-90 26.1 203.4)">3</text>
<text x="29.6" y="203.4" transform="rotate(-90 29.6 203.4)">4</text>
<text x="50.8" y="203.4" transform="rotate(-90 50.8 203.4)">3</text>
<text x="54.3" y="203.4" transform="rotate(-90 54.3 203.4)">4</text>
<text x="75.5" y="203.4" transform="rotate(-90 75.5 203.4)">3</text>
<text x="79" y="203.4" transform="rotate(-90 79 203.4)">4</text>
<text x="100.2" y="203.4" transform="rotate(-90 100.2 203.4)">3</text>
<text x="103.7" y="203.4" transform="rotate(-90 103.7 203.4)">4</text>
<text x="124.9" y="203.4" transform="rotate(-90 124.9 203.4)">3</text>
<text x="128.4" y="203.4" transform="rotate(-90 128.4 203.4)">4</text>
<text x="26.1" y="219.5" transform="rotate(-90 26.1 219.5)">1</text>
<text x="29.6" y="219.5" transform="rotate(-90 29.6 219.5)">2</text>
<text x="50.8" y="219.5" transform="rotate(-90 50.8 219.5)">1</text>
<text x="54.3" y="219.5" transform="rotate(-90 54.3 219.5)">2</text>
<text x="75.5" y="219.5" transform="rotate(-90 75.5 219.5)">1</text>
<text x="79" y="219.5" transform="rotate(-90 79 219.5)">2</text>
<text x="100.2" y="219.5" transform="rotate(-90 100.2 219.5)">1</text>
<text x="103.7" y="219.5" transform="rotate(-90 103.7 219.5)">2</text>
<text x="124.9" y="219.5" transform="rotate(-90 124.9 219.5)">1</text>
<text x="128.4" y="219.5" transform="rotate(-90 128.4 219.5)">2</text>
<text x="4.1" y="249.2">D</text>
<text x="405.9" y="249.2">D</text>
<text x="41.6" y="287.5">1</text>
<text x="110.8" y="287.5">2</text>
<text x="179.9" y="287.5">3</text>
<text x="249.1" y="287.5">4</text>
<text x="318.2" y="287.5">5</text>
</g>
<g font-size="3.2" fill="#000080">
<text x="142.5" y="45.8">R1</text>
<text x="149.9" y="45.8">1k</text>
<text x="24.7" y="59.9">SW2</text>
<text x="49.4" y="59.9">SW3</text>
<text x="74" y="59.9">SW4</text>
<text x="98.7" y="59.9">SW5</text>
<text x="123.4" y="59.9">SW6</text>
<text x="142.5" y="77.5">R2</text>
<text x="149.9" y="77.6">1k</text>
<text x="276.6" y="82.4">NodeMCU v3</text>
<text x="276.6" y="79.2">U4</text>
<text x="341.7" y="82.8">TC2004A-01</text>
<text x="341.9" y="79.3">U2</text>
<text x="24.7" y="91.6">SW11</text>
<text x="49.4" y="91.6">SW10</text>
<text x="74" y="91.6">SW9</text>
<text x="98.7" y="91.6">SW8</text>
<text x="123.4" y="91.6">SW7</text>
<text x="142.5" y="107.5">R3</text>
<text x="149.9" y="107.5">1k</text>
<text x="24.7" y="121.6">SW16</text>
<text x="49.4" y="121.6">SW15</text>
<text x="74" y="121.6">SW14</text>
<text x="98.7" y="121.6">SW13</text>
<text x="123.4" y="121.6">SW12</text>
<text x="216.6" y="128.4">U1</text>
<text x="142.5" y="137.5">R4</text>
<text x="149.9" y="137.5">1k</text>
<text x="206.4" y="132.8">L78M05ABDT-TR</text>
<text x="201.8" y="149.8">BAT1</text>
<text x="24.7" y="151.6">SW21</text>
<text x="49.4" y="151.6">SW20</text>
<text x="74" y="151.6">SW19</text>
<text x="98.7" y="151.6">SW18</text>
<text x="123.4" y="151.6">SW17</text>
<text x="201.8" y="152.9">9V</text>
<text x="142.5" y="167.5">R5</text>
<text x="149.9" y="167.5">1k</text>
<text x="24.7" y="181.6">SW26</text>
<text x="49.4" y="181.6">SW25</text>
<text x="74" y="181.6">SW24</text>
<text x="98.7" y="181.6">SW23</text>
<text x="123.4" y="181.6">SW22</text>
<text x="142.5" y="197.4">R6</text>
<text x="149.9" y="197.5">1k</text>
<text x="24.7" y="211.6">SW31</text>
<text x="49.4" y="211.6">SW30</text>
<text x="74" y="211.6">SW29</text>
<text x="98.7" y="211.6">SW28</text>
<text x="123.4" y="211.6">SW27</text>
</g>
<g font-size="3.2" fill="#00f">
<text x="342.9" y="88">SCL</text>
<text x="342.9" y="95.1">SDA</text>
<text x="342.9" y="102.1">VCC</text>
<text x="342.9" y="109.2">GND</text>
<text x="366.1" y="109.2">BRIGHTNESS</text>
<text x="204" y="136">1</text>
<text x="209.2" y="137.4">IN</text>
<text x="221.5" y="137.4">OUT</text>
<text x="231.4" y="136">3</text>
</g>
<text font-size="3.2" x="218.4" y="147.5" transform="rotate(-90 218.4 147.5)">4</text>
<g font-size="2.5">
<text x="255.1" y="86.6">1</text>
<text x="300.7" y="86.6">30</text>
<text x="255.1" y="90.1">2</text>
<text x="255.1" y="93.7">3</text>
<text x="300.7" y="90.1">29</text>
<text x="300.7" y="93.7">28</text>
<text x="255.1" y="97.2">4</text>
<text x="255.1" y="100.7">5</text>
<text x="300.7" y="97.2">27</text>
<text x="300.7" y="100.7">26</text>
<text x="255.1" y="107.8">7</text>
<text x="255.1" y="104.2">6</text>
<text x="300.7" y="107.8">24</text>
<text x="300.7" y="104.2">25</text>
<text x="255.1" y="111.3">8</text>
<text x="300.7" y="111.3">23</text>
<text x="253.5" y="118.4">10</text>
<text x="255.1" y="114.8">9</text>
<text x="300.7" y="114.8">22</text>
<text x="300.7" y="118.4">21</text>
<text x="253.5" y="121.9">11</text>
<text x="253.5" y="125.4">12</text>
<text x="300.7" y="121.9">20</text>
<text x="300.7" y="125.4">19</text>
<text x="253.5" y="128.9">13</text>
<text x="300.7" y="128.9">18</text>
<text x="253.5" y="132.5">14</text>
<text x="253.5" y="136">15</text>
<text x="300.7" y="132.5">17</text>
<text x="300.7" y="136">16</text>
</g>
<g font-size="2.5" fill="#00f">
<text x="258.2" y="88">A0</text>
<text x="285" y="88">GPIO16/D0</text>
<text x="258.2" y="91.5">GND</text>
<text x="258.2" y="95.1">VU</text>
<text x="278.4" y="95.1">(PWM)GPIO4/D2</text>
<text x="286.6" y="91.5">GPIO5/D1</text>
<text x="258.2" y="98.6">S3/GPIO10</text>
<text x="286.6" y="98.6">GPIO0/D3</text>
<text x="258.2" y="102.1">S2/GPIO9</text>
<text x="258.2" y="105.7">S1/GPIO8</text>
<text x="286.6" y="102.1">GPIO2/D4</text>
<text x="293.4" y="105.7">3.3V</text>
<text x="258.2" y="109.2">SC/GPIO11</text>
<text x="258.2" y="112.7">S0/GPIO7</text>
<text x="276.8" y="112.7">(PWM)GPIO14/D5</text>
<text x="293.5" y="109.2">GND</text>
<text x="258.2" y="116.2">SK/GPIO6</text>
<text x="258.2" y="119.8">GND</text>
<text x="276.8" y="116.2">(PWM)GPIO12/D6</text>
<text x="285" y="119.8">GPIO13/D7</text>
<text x="258.2" y="123.3">3.3V</text>
<text x="276.8" y="123.3">(PWM)GPIO15/D8</text>
<text x="258.2" y="126.8">EN</text>
<text x="258.2" y="130.4">RST</text>
<text x="286.7" y="126.8">GPIO3/RX</text>
<text x="286.9" y="130.4">GPIO1/TX</text>
<text x="258.2" y="133.9">GND</text>
<text x="258.2" y="137.4">Vin</text>
<text x="293.4" y="137.4">3.3V</text>
<text x="293.5" y="133.9">GND</text>
</g>
</svg>
